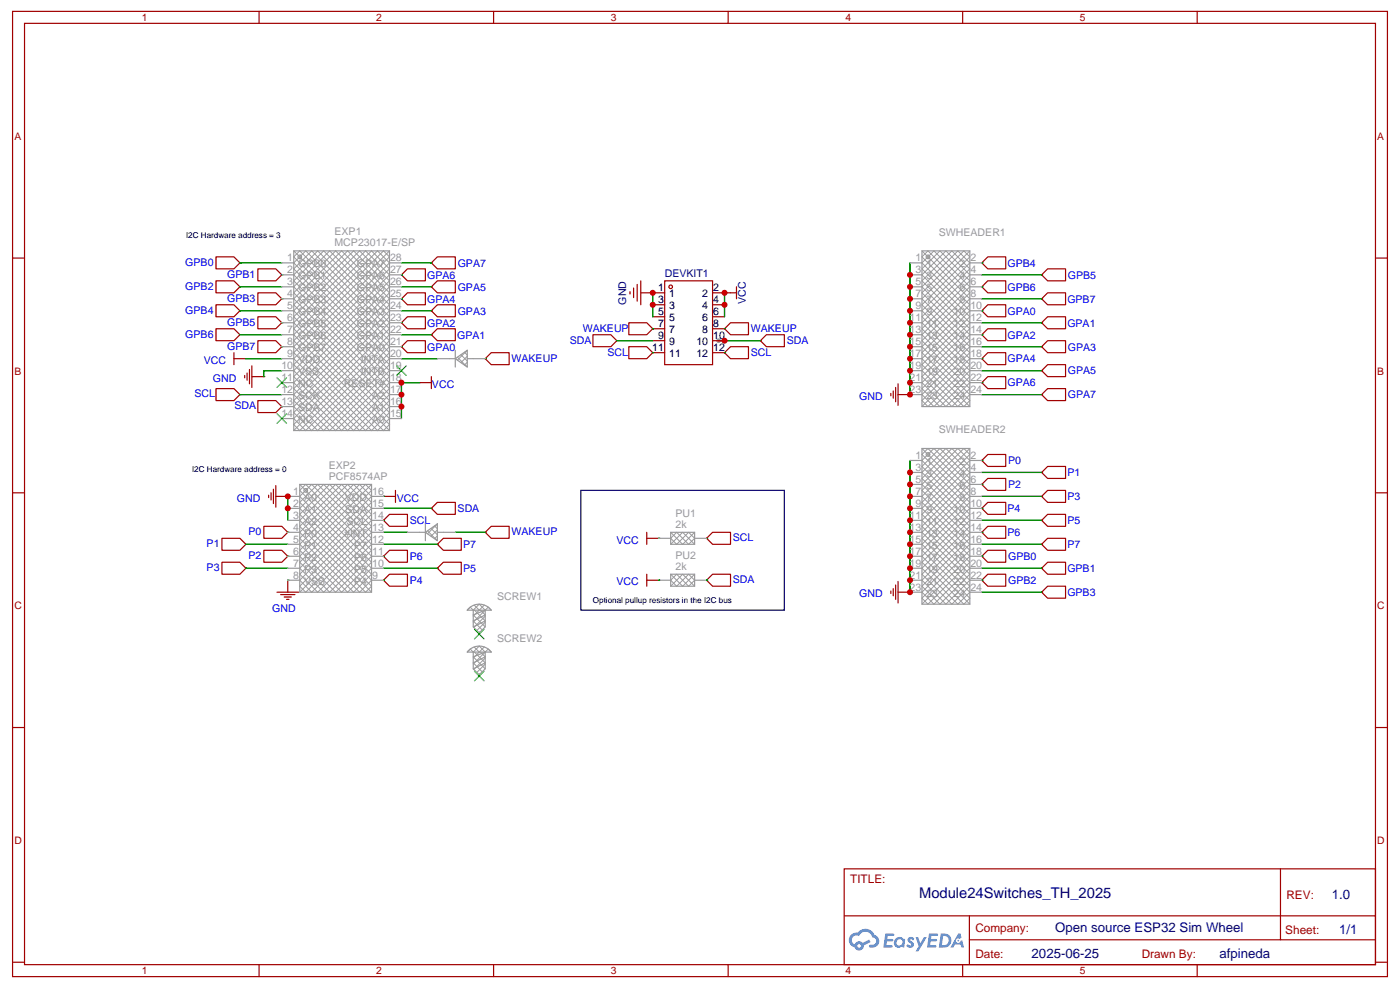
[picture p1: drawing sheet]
<svg xmlns="http://www.w3.org/2000/svg" width="297mm" height="210mm" viewBox="0 0 297 210" stroke-linecap="round" stroke-linejoin="round" font-family="sans-serif">
<circle cx="152.5" cy="72.3" r=".51" fill="#999"/>
<g fill="none" stroke="#a10000" stroke-width=".25">
<path d="M2.7 2.4h291.8v204.7h-291.8zM5.2 5h286.8v199.6h-286.8zM55 2.4v2.6M104.8 2.4v2.6M154.6 2.4v2.6M204.3 2.4v2.6M254.1 2.4v2.6M2.7 54.7h2.5M292 54.7h2.5M2.7 104.5h2.5M292 104.5h2.5M2.7 154.3h2.5"/>
<path d="M292 154.3h2.5M179.2 184.3h112.8v20.3h-112.8zM179.2 194.2h112.7M205.8 199.3h86.1M205.8 194.2v10.2M271.8 184.3v15M2.7 204.1h2.5M55 204.6v2.5M104.8 204.6v2.5M154.6 204.6v2.5M204.3 204.6v2.5M254.1 204.6v2.5"/>
<path d="M292 204.1h2.5"/>
</g>
<g fill="#5487ff">
<path d="M192.9 198.9l.5-.2 .4 .1 .3 .3-.3 .4a.33 .33 0 0 0-.2-.3 .33 .33 0 0 0-.4 .1v.1a.86 .86 0 0 1 .7 .7 .86 .86 0 0 1-.3 .8l-.6 .1-.6-.4 .3-.4 .5 .3 .2-.1v-.2a.88 .88 0 0 1-.5-1.3z"/>
<path d="M194.4 198.8h.5l.4 1.3 .8-1.3h.6l-1.8 3h-.5l.6-1.1z"/>
<path d="M187.9 198h1.7l.2 .1-.1 .4h-1.3l-.1 .6h1.1l.2 .3-.2 .3h-1.1l-.1 .8h1.2l.1 .2-.1 .2-1.9 .1z"/>
<path d="M197.2 198h1.7l.2 .1-.1 .4h-1.3l-.1 .6h1.1l.2 .3-.2 .3h-1.1l-.2 .8h1.2l.2 .2-.1 .2-1.9 .1z"/>
<path d="M203.4 198h.5l.2 .9-.4 .2a.5 .5 0 0 0-.8 .2 .5 .5 0 0 0 .4 .7 .5 .5 0 0 0 .6-.4l.3-.2 .4 1.6h-.5l-.2-.7h-1.2l-.3 .7h-.7z"/>
<path d="M199.7 198l-.4 3h.9a1.51 1.51 0 0 0 1.8-1.5 1.51 1.51 0 0 0-1.8-1.5zM200.2 198.5a1.02 1.02 0 0 1 1.2 1.2 1.02 1.02 0 0 1-1.5 .8z"/>
<path d="M190.2 199a1.11 1.11 0 0 0-.3 1.6 1.11 1.11 0 0 0 1.6 .2l.4 .2 .2-1.7-.4-.2a1.02 1.02 0 0 0-1.5-.1zM190.2 199.9a.7 .7 0 0 1 1.4 0 .7 .7 0 0 1-1.4 0z"/>
<path d="M180.7 198.3a1.58 1.58 0 0 0 .7 2.6 1.01 1.01 0 0 0 1.2 .7 1.01 1.01 0 0 0 .8-1.1l1.4-.7-.3-.5-1.4 .7a1.03 1.03 0 0 0-1.7 .3 1 1 0 0 1-.5-1.4 1 1 0 0 1 1.5-.3 1.49 1.49 0 0 1 1.5-1 1.49 1.49 0 0 1 1.3 1.2 .82 .82 0 0 1 .8 1.1 .82 .82 0 0 1-1.2 .5l-.3 .1v.3a1.4 1.4 0 0 0 2-.6 1.4 1.4 0 0 0-.9-1.9 2.19 2.19 0 0 0-3.7-.5l-.7 .1zM182 200.6a.4 .4 0 0 1 .8 0 .4 .4 0 0 1-.8 0z"/>
<circle cx="203.4" cy="199.5" r=".19"/>
</g>
<g fill="none" stroke="#a10000" stroke-width=".25">
<path d="M45.8 54.5h3.9l1.2 1.3-1.2 1.2h-3.9zM45.8 59.6h3.9l1.2 1.2-1.2 1.3h-3.9zM50.9 55.8h.1M54.7 57h3.8l1.3 1.3-1.3 1.3h-3.8zM59.8 58.3h.1M85.2 58.3h.1M86.5 57h3.8v2.6h-3.8l-1.3-1.3zM91.6 55.8l1.2-1.3h3.8v2.5h-3.8zM91.6 55.8h.1M136 59.6v5M141.1 59.6h10.2v17.7h-10.2zM208.4 55.8l1.3-1.3h3.8v2.5h-3.8z"/>
<path d="M208.4 55.8h.1M209.7 59.6h3.8v2.5h-3.8l-1.3-1.3zM221.1 58.3h.1M222.4 57h3.8v2.6h-3.8l-1.3-1.3zM45.8 64.6h3.9l1.2 1.3-1.2 1.3h-3.9zM45.8 69.7h3.9l1.2 1.3-1.2 1.3h-3.9zM49.7 76.1h2.5M49.7 74.8v2.5M50.9 60.8h.1M50.9 65.9h.1M50.9 71h.1M51.9 79.6v.5"/>
<path d="M52.2 76.1h.1M52.5 79.1v1.5M53 78.4v3M53.5 79.9h2.5M53.5 77.6v4.6M54.7 62.1h3.8l1.3 1.3-1.3 1.2h-3.8zM54.7 67.2h3.8l1.3 1.3-1.3 1.2h-3.8zM54.7 72.3h3.8l1.3 1.2-1.3 1.3h-3.8zM56 79.9h.1M59.8 63.4h.1M59.8 68.5h.1M59.8 73.5h.1"/>
<path d="M85.2 63.4h.1M85.2 68.5l1.3-1.3h3.8v2.5h-3.8zM85.2 68.5h.1M85.2 73.5h.1M86.5 62.1h3.8v2.5h-3.8l-1.3-1.2zM86.5 72.3h3.8v2.5h-3.8l-1.3-1.3zM91.6 60.8l1.2-1.2h3.8v2.5h-3.8zM91.6 60.8h.1M91.6 65.9l1.2-1.3h3.8v2.6h-3.8zM91.6 65.9h.1M91.6 71l1.2-1.3h3.8v2.6h-3.8zM91.6 71h.1"/>
<path d="M91.6 79.9v2.5M103 76.1l1.3-1.3h3.8v2.5h-3.8zM103 76.1h.1M125.9 71h3.8l1.2 1.3-1.2 1.2h-3.8zM130.9 72.3h.1M133.5 73.5h3.8l1.3 1.3-1.3 1.3h-3.8zM133.5 68.5h3.8l1.3 1.2-1.3 1.3h-3.8zM133.7 61.8v.6M134.5 61.1v2M135.3 60.3v3.6M136 62.1h5.1M138.6 74.8h.1"/>
<path d="M138.6 69.7h.1M138.6 74.8h2.5M138.6 64.6h2.5M138.6 72.3h2.5M138.6 67.2h2.5M138.6 69.7h2.5M151.3 62.1h5M151.3 74.8h2.5M151.3 64.6h2.5M151.3 72.3h2.5M151.3 67.2h2.5M151.3 69.7h2.5"/>
<path d="M153.8 74.8l1.3-1.3h3.8v2.6h-3.8zM153.8 74.8h.1M153.8 69.7h.1M155.1 68.5h3.8v2.5h-3.8l-1.3-1.3zM156.3 60.8v2.6M161.4 72.3l1.3-1.3h3.8v2.5h-3.8zM161.4 72.3h.1M208.4 60.8h.1M208.4 65.9h.1M208.4 71h.1M208.4 76.1h.1M209.7 64.6h3.8v2.6h-3.8l-1.3-1.3z"/>
<path d="M209.7 69.7h3.8v2.6h-3.8l-1.3-1.3zM209.7 74.8h3.8v2.5h-3.8l-1.3-1.2zM221.1 63.4h.1M221.1 68.5l1.3-1.3h3.8v2.5h-3.8zM221.1 68.5h.1M221.1 73.5h.1M221.1 78.6h.1M222.4 62.1h3.8v2.5h-3.8l-1.3-1.2zM222.4 72.3h3.8v2.5h-3.8l-1.3-1.3zM222.4 77.3h3.8v2.6h-3.8l-1.3-1.3zM45.8 82.4h3.9l1.2 1.3-1.2 1.3h-3.9zM50.9 83.7h.1"/>
<path d="M54.7 85h3.8l1.3 1.2-1.3 1.3h-3.8zM59.8 86.2h.1M89 81.2h.1M89 81.2h2.6M189.1 83.4v.5M189.6 82.9v1.6M190.1 82.2v3M190.6 83.7h2.6M190.6 81.4v4.6M193.2 83.7h.1M208.4 81.2l1.3-1.3h3.8v2.5h-3.8zM208.4 81.2h.1"/>
<path d="M208.4 97.7h.1M209.7 96.4h3.8v2.5h-3.8l-1.3-1.2zM221.1 83.7h.1M222.4 82.4h3.8v2.6h-3.8l-1.3-1.3zM47.1 114.2h3.8l1.3 1.2-1.3 1.3h-3.8zM47.1 119.3h3.8l1.3 1.2-1.3 1.3h-3.8zM52.2 115.4h.1M56 111.6h3.8l1.3 1.3-1.3 1.3h-3.8zM56 116.7h3.8l1.3 1.3-1.3 1.3h-3.8zM57 105v.5M57.5 104.5v1.5M58 103.8v3"/>
<path d="M58.5 105.3h2.6M58.5 103v4.6M61.1 105.3h.1M61.1 112.9h.1M61.1 118h.1M81.4 105.3h.1M81.4 118h.1M81.4 110.4h.1M81.4 105.3h2.5M82.7 116.7h3.8v2.6h-3.8l-1.3-1.3zM82.7 109.1h3.8v2.5h-3.8l-1.3-1.2zM83.9 104v2.6"/>
<path d="M91.6 107.8l1.2-1.2h3.8v2.5h-3.8zM91.6 107.8h.1M92.8 115.4h.1M94.1 119.3h3.8v2.5h-3.8l-1.3-1.3zM94.1 114.2h3.8v2.5h-3.8l-1.3-1.3zM103 112.9l1.3-1.3h3.8v2.6h-3.8zM103 112.9h.1M137.3 114.2h2.5M137.3 112.9v2.5M139.8 114.2h.1M150 114.2h.1M151.3 112.9h3.8v2.5h-3.8l-1.3-1.2z"/>
<path d="M208.4 102.7h.1M208.4 107.8h.1M208.4 112.9l1.3-1.3h3.8v2.6h-3.8zM208.4 112.9h.1M208.4 118h.1M209.7 101.5h3.8v2.5h-3.8l-1.3-1.3zM209.7 106.6h3.8v2.5h-3.8l-1.3-1.3zM209.7 116.7h3.8v2.6h-3.8l-1.3-1.3zM221.1 100.2l1.3-1.3h3.8v2.6h-3.8zM221.1 100.2h.1M221.1 105.3h.1M221.1 110.4h.1"/>
<path d="M221.1 115.4h.1M222.4 104h3.8v2.6h-3.8l-1.3-1.3zM222.4 109.1h3.8v2.5h-3.8l-1.3-1.2zM222.4 114.2h3.8v2.5h-3.8l-1.3-1.3zM222.4 119.3h3.8v2.5h-3.8l-1.3-1.3zM52.2 120.5h.1M58.8 125.6h4.6M59.6 126.1h3M60.3 126.6h1.5M60.8 127.1h.5M61.1 123.1h.1M61.1 123.1v2.5"/>
<path d="M81.4 123.1h.1M82.7 121.8h3.8v2.5h-3.8l-1.3-1.2zM92.8 120.5h.1M137.3 121.8v2.5M137.3 123.1h2.5M139.8 123.1h.1M150 123.1h.1M151.3 121.8h3.8v2.5h-3.8l-1.3-1.2zM189.1 125.3v.6M189.6 124.8v1.6M190.1 124.1v3M190.6 125.6h2.6"/>
<path d="M190.6 123.3v4.6M193.2 125.6h.1M208.4 123.1h.1M209.7 121.8h3.8v2.5h-3.8l-1.3-1.2zM221.1 120.5h.1M221.1 125.6h.1M222.4 124.3h3.8v2.6h-3.8l-1.3-1.3z"/>
<circle cx="142.4" cy="60.8" r=".38"/>
</g>
<path d="M123.3 104h43.2v25.4h-43.2z" fill="none" stroke="#000" stroke-width=".25"/>
<g fill="none" stroke="#008700" stroke-width=".25">
<path d="M50.9 55.8h8.9M59.8 58.3h.1M85.2 58.3h.1M85.2 55.8h6.4M193.2 55.8v27.9M208.4 55.8h.1M208.4 58.3h12.7M50.9 60.8h8.9M50.9 65.9h8.9M50.9 71h8.9M52.2 76.1h7.6M59.8 63.4h.1"/>
<path d="M59.8 68.5h.1M59.8 73.5h.1M59.8 78.6h-3.8v1.3M85.2 73.5h.1M85.2 68.5h.1M85.2 63.4h.1M85.2 60.8h6.4M85.2 65.9h6.4M85.2 71h6.4M85.2 76.1h7.6M103 76.1h.1M130.9 72.3h7.7"/>
<path d="M138.6 74.8h.1M138.6 69.7h.1M138.6 62.1v5.1M152.5 72.3h8.9M153.8 74.8h.1M153.8 69.7h.1M153.8 62.1v5.1M208.4 76.1h.1M208.4 71h.1M208.4 65.9h.1M208.4 60.8h.1M208.4 78.6h12.7"/>
<path d="M208.4 63.4h12.7M208.4 68.5h12.7M208.4 73.5h12.7M50.9 83.7h8.9M59.8 86.2h.1M89 81.2h-3.8v7.6M193.2 97.7v27.9M208.4 81.2h.1M208.4 97.7h.1M208.4 83.7h12.7M52.2 115.4h8.9M61.1 118h.1"/>
<path d="M61.1 112.9h.1M61.1 105.3v5.1M81.4 105.3h.1M81.4 110.4h.1M81.4 118h.1M81.4 115.4h11.4M81.4 112.9h5.1M81.4 107.8h10.2M96.6 112.9h6.4M139.8 114.2h.1M150 114.2h.1M208.4 118h.1"/>
<path d="M208.4 112.9h.1M208.4 107.8h.1M208.4 102.7h.1M208.4 115.4h12.7M208.4 100.2h12.7M208.4 105.3h12.7M208.4 110.4h12.7M52.2 120.5h8.9M61.1 123.1h.1M81.4 123.1h.1M81.4 120.5h11.4M139.8 123.1h.1"/>
<path d="M150 123.1h.1M208.4 123.1h.1M208.4 120.5h12.7M208.4 125.6h12.7"/>
</g>
<g fill="none" stroke="#999" stroke-width=".25">
<path d="M59.8 55.8h2.6M59.8 58.3h2.6M62.4 53.2h20.3v38.1h-20.3zM82.7 55.8h2.5M82.7 58.3h2.5M193.2 55.8h2.5M193.2 58.3h2.5M195.7 53.2h10.2v33h-10.2zM205.9 55.8h2.5M205.9 58.3h2.5M59.8 60.8h2.6M59.8 63.4h2.6"/>
<path d="M59.8 65.9h2.6M59.8 68.5h2.6M59.8 71h2.6M59.8 73.5h2.6M59.8 76.1h2.6M59.8 78.6h2.6M82.7 60.8h2.5M82.7 63.4h2.5M82.7 65.9h2.5M82.7 68.5h2.5M82.7 71h2.5M82.7 73.5h2.5"/>
<path d="M82.7 76.1h2.5M82.7 78.6h2.5M92.8 76.1h3.8M96.6 76.1l2.6-1.8v3.6zM96.6 74.3v3.6M99.2 76.1h3.8M193.2 60.8h2.5M193.2 63.4h2.5M193.2 65.9h2.5M193.2 68.5h2.5M193.2 71h2.5M193.2 73.5h2.5"/>
<path d="M193.2 76.1h2.5M193.2 78.6h2.5M205.9 60.8h2.5M205.9 63.4h2.5M205.9 65.9h2.5M205.9 68.5h2.5M205.9 71h2.5M205.9 73.5h2.5M205.9 76.1h2.5M205.9 78.6h2.5M59.8 81.2h2.6M59.8 83.7h2.6"/>
<path d="M59.8 86.2h2.6M59.8 88.8h2.6M82.7 81.2h2.5M82.7 83.7h2.5M82.7 86.2h2.5M82.7 88.8h2.5M193.2 81.2h2.5M193.2 83.7h2.5M193.2 97.7h2.5M195.7 95.1h10.2v33h-10.2zM205.9 81.2h2.5M205.9 83.7h2.5"/>
<path d="M205.9 97.7h2.5M61.1 105.3h2.5M61.1 107.8h2.5M61.1 110.4h2.5M61.1 112.9h2.5M61.1 115.4h2.5M61.1 118h2.5M63.6 102.7h15.3v22.9h-15.3zM78.9 105.3h2.5M78.9 107.8h2.5M78.9 110.4h2.5M78.9 112.9h2.5"/>
<path d="M78.9 115.4h2.5M78.9 118h2.5M86.5 112.9h3.8M90.3 112.9l2.5-1.8v3.6zM90.3 111.1v3.6M92.8 112.9h3.8M139.8 114.2h2.6M142.4 112.9h5v2.5h-5zM147.4 114.2h2.6M193.2 105.3h2.5M193.2 107.8h2.5M193.2 110.4h2.5"/>
<path d="M193.2 112.9h2.5M193.2 115.4h2.5M193.2 118h2.5M193.2 100.2h2.5M193.2 102.7h2.5M205.9 105.3h2.5M205.9 107.8h2.5M205.9 110.4h2.5M205.9 112.9h2.5M205.9 115.4h2.5M205.9 118h2.5M205.9 100.2h2.5"/>
<path d="M205.9 102.7h2.5M61.1 120.5h2.5M61.1 123.1h2.5M78.9 120.5h2.5M78.9 123.1h2.5M99.6 128.9a3.2 3.2 0 0 1 4.7 .5h-5.1zM99.6 137.8a3.2 3.2 0 0 1 4.7 .5h-5.1zM100.5 129.4v3.6l1.2 1.2 1.3-1.2v-3.6l-2.5 1M100.5 138.3v3.6l1.2 1.2 1.3-1.2v-3.6l-2.5 1M101.7 134v.5M103 130.4l-2.5 1.3M103 131.7l-2.5 1.3"/>
<path d="M103 139.3l-2.5 1.3M139.8 123.1h2.6M142.4 121.8h5v2.5h-5zM147.4 123.1h2.6M193.2 120.5h2.5M193.2 123.1h2.5M193.2 125.6h2.5M205.9 120.5h2.5M205.9 123.1h2.5M205.9 125.6h2.5M101.7 142.9v.5M103 140.6l-2.5 1.3"/>
<circle cx="63.6" cy="54.5" r=".38"/>
<circle cx="197" cy="54.5" r=".38"/>
<circle cx="197" cy="96.4" r=".38"/>
<circle cx="64.9" cy="104" r=".38"/>
</g>
<g fill="none" stroke="#999" stroke-width=".21">
<path d="M62.4 53.2l20.3 20.3-17.8 17.8-2.5-2.5 20.3-20.3-15.3-15.3-5 5.1 20.3 20.3-12.7 12.7-7.6-7.6 20.3-20.3-10.2-10.2-10.1 10.2 20.3 20.3-7.6 7.6-12.7-12.7 20.3-20.3-5.1-5.1-15.2 15.3 20.3 20.3-2.6 2.5-17.7-17.8 20.3-20.3M63.6 53.2l-1.2 1.3 20.3 20.3-16.5 16.5-3.8-3.8 20.3-20.3-14-14-6.3 6.4 20.3 20.3-11.5 11.4-8.8-8.9 20.3-20.3-8.9-8.9-11.4 11.4 20.3 20.4-6.4 6.3-13.9-14 20.3-20.3-3.8-3.8-16.5 16.5 20.3 20.3-1.3 1.3-19-19 19-19.1 1.3 1.3-20.3 20.3 16.5 16.5 3.8-3.8-20.3-20.3 13.9-14 6.4 6.4-20.3 20.3 11.4 11.4 8.9-8.9-20.3-20.3 8.8-8.9 11.5 11.4-20.3 20.4 6.3 6.3 14-14-20.3-20.3 3.8-3.8 16.5 16.5-20.3 20.3 1.2 1.3 19.1-19zM63.8 54.1l.2 .2M64 54.6l-.2 .2M195.7 53.2l10.2 10.2-10.2 10.1 10.2 10.2-2.6 2.5-7.6-7.6 10.2-10.1-10.2-10.2 5.1-5.1 5.1 5.1-10.2 10.2 10.2 10.1-7.7 7.6-2.5-2.5 10.2-10.2-10.2-10.1 10.2-10.2M197 53.2l8.9 8.9-10.2 10.2 10.2 10.1-3.8 3.8-6.4-6.3 10.2-10.2-10.2-10.1 6.4-6.4 3.8 3.8-10.2 10.2 10.2 10.1-8.9 8.9-1.3-1.2 10.2-10.2-10.2-10.2 10.2-10.1-1.3-1.3-8.9 8.9 10.2 10.2-10.2 10.1 3.8 3.8 6.4-6.3-10.2-10.2 10.2-10.1-6.4-6.4-3.8 3.8 10.2 10.2-10.2 10.1 8.9 8.9 1.3-1.2-10.2-10.2 10.2-10.2-10.2-10.1zM197.1 54.1l.2 .2M197.3 54.6l-.2 .2M97.1 75.8l2.1 2.1M97.8 75.2l1.4 1.4M98.6 74.7l.6 .6M99.2 74.3l-2.1 2.1"/>
<path d="M99.2 75.6l-1.4 1.3M99.2 76.8l-.6 .6M62.4 91.3l20.3-20.3-17.8-17.8-2.5 2.6 20.3 20.3-15.3 15.2-5-5.1 20.3-20.3-12.7-12.7-7.6 7.6 20.3 20.4-10.2 10.1-10.1-10.1 20.3-20.4-7.6-7.6-12.7 12.7 20.3 20.3-5.1 5.1-15.2-15.2 20.3-20.3-2.6-2.6-17.7 17.8 20.3 20.3M195.7 86.2l10.2-10.1-10.2-10.2 10.2-10.1-2.6-2.6-7.6 7.6 10.2 10.2-10.2 10.2 5.1 5 5.1-5-10.2-10.2 10.2-10.2-7.7-7.6-2.5 2.6 10.2 10.1-10.2 10.2 10.2 10.1M195.7 95.1l10.2 10.2-10.2 10.1 10.2 10.2-2.6 2.5-7.6-7.6 10.2-10.1-10.2-10.2 5.1-5.1 5.1 5.1-10.2 10.2 10.2 10.1-7.7 7.6-2.5-2.5 10.2-10.2-10.2-10.1 10.2-10.2M197 95.1l-1.3 1.3 10.2 10.2-10.2 10.1 10.2 10.2-1.3 1.2-8.9-8.8 10.2-10.2-10.2-10.2 3.8-3.8 6.4 6.4-10.2 10.1 10.2 10.2-6.4 6.3-3.8-3.8 10.2-10.1-10.2-10.2 8.9-8.9 1.3 1.3-10.2 10.2 10.2 10.1-10.2 10.2 1.3 1.2 8.9-8.8-10.2-10.2 10.2-10.2-3.8-3.8-6.4 6.4 10.2 10.1-10.2 10.2 6.4 6.3 3.8-3.8-10.2-10.1 10.2-10.2zM197.1 96l.2 .2M197.3 96.6l-.2 .1M63.6 104l1.3-1.3 14 14-8.9 8.9-6.4-6.3 15.3-15.3-1.3-1.3-14 14 8.9 8.9 6.4-6.3zM63.6 105.3l2.6-2.6 12.7 12.7-10.2 10.2-5.1-5.1 15.3-15.2-2.6-2.6-12.7 12.7 10.2 10.2 5.1-5.1zM63.6 106.6l15.3 15.2-3.8 3.8-11.5-11.4 11.5-11.5 3.8 3.9-15.3 15.2 3.8 3.8 11.5-11.4-11.5-11.5zM63.6 107.8l15.3 15.3-2.6 2.5-12.7-12.7 10.2-10.2 5.1 5.1-15.3 15.3 2.6 2.5 12.7-12.7-10.2-10.2z"/>
<path d="M63.6 109.1l6.4-6.4 8.9 8.9-14 14-1.3-1.3 15.3-15.2-6.4-6.4-8.9 8.9 14 14 1.3-1.3zM63.6 102.7l15.3 15.3-7.7 7.6-7.6-7.6 15.3-15.3M65.1 103.7l.1 .1M65.2 104.2l-.1 .2M90.7 112.6l2.1 2.1M91.5 112.1l1.3 1.3M92.2 111.5l.6 .6M92.8 111.1l-2.1 2.1M92.8 112.4l-1.3 1.3M92.8 113.7l-.6 .6M142.4 115.4l2.5-2.5 2.5 2.5M142.4 112.9l2.5 2.5 2.5-2.5"/>
<path d="M143.6 112.9l-1.2 1.3 1.2 1.2 2.6-2.5 1.2 1.3-1.2 1.2zM63.6 125.6l15.3-15.2-7.7-7.7-7.6 7.7 15.3 15.2M99.2 129.4l.6-.6 .7 .6 1.2-1.3 1.3 1.3M99.2 138.3l.6-.6 .7 .6 1.2-1.3 1.3 1.3M100.5 131.7l1.9 1.9M100.5 130.4l2.5 2.6M100.5 139.3l2.5 2.6M100.6 128.3l1.1 1.1M100.6 137.2l1.1 1.1M100.7 129.4l2.3 2.3M100.7 138.3l2.3 2.3M102 129.4l1 1"/>
<path d="M102 138.3l1 1M102.8 128.3l-2.3 2.4M102.8 137.2l-2.3 2.4M103 130.7l-2.4 2.4M103 132l-1.8 1.7M103 139.6l-2.4 2.4M104.3 129.4l-.7-.6-3.1 3.2M104.3 138.3l-.7-.6-3.1 3.1M142.4 123.1l1.2-1.3 2.6 2.5 1.2-1.2-1.2-1.3-2.6 2.5zM142.4 124.3l2.5-2.5 2.5 2.5M142.4 121.8l2.5 2.5 2.5-2.5M195.7 128.1l10.2-10.1-10.2-10.2 10.2-10.1-2.6-2.6-7.6 7.6 10.2 10.2-10.2 10.2 5.1 5 5.1-5-10.2-10.2 10.2-10.2-7.7-7.6-2.5 2.6 10.2 10.1-10.2 10.2 10.2 10.1"/>
<path d="M100.5 140.6l1.9 1.9M103 140.8l-1.8 1.8"/>
</g>
<path d="M84.2 77.6l2 2M86.2 77.6l-2 2M58.8 80.1l2 2.1M58.8 87.8l2 2M60.8 80.1l-2 2.1M60.8 87.8l-2 2M100.7 133.5l2 2M102.7 133.5l-2 2M100.7 142.4l2 2M102.7 142.4l-2 2" fill="none" stroke="#3c3" stroke-width=".25"/>
<g fill="#c00">
<circle cx="85.2" cy="81.2" r=".63"/>
<circle cx="85.2" cy="83.7" r=".63"/>
<circle cx="85.2" cy="86.2" r=".63"/>
<circle cx="61.1" cy="107.8" r=".63"/>
<circle cx="61.1" cy="105.3" r=".63"/>
<circle cx="193.2" cy="81.2" r=".63"/>
<circle cx="193.2" cy="83.7" r=".63"/>
<circle cx="193.2" cy="78.6" r=".63"/>
<circle cx="193.2" cy="76.1" r=".63"/>
<circle cx="193.2" cy="73.5" r=".63"/>
<circle cx="193.2" cy="71" r=".63"/>
<circle cx="193.2" cy="68.5" r=".63"/>
<circle cx="193.2" cy="65.9" r=".63"/>
<circle cx="193.2" cy="63.4" r=".63"/>
<circle cx="193.2" cy="60.8" r=".63"/>
<circle cx="193.2" cy="58.3" r=".63"/>
<circle cx="193.2" cy="123.1" r=".63"/>
<circle cx="193.2" cy="125.6" r=".63"/>
<circle cx="193.2" cy="120.5" r=".63"/>
<circle cx="193.2" cy="118" r=".63"/>
<circle cx="193.2" cy="115.4" r=".63"/>
<circle cx="193.2" cy="112.9" r=".63"/>
<circle cx="193.2" cy="110.4" r=".63"/>
<circle cx="193.2" cy="107.8" r=".63"/>
<circle cx="193.2" cy="105.3" r=".63"/>
<circle cx="193.2" cy="102.7" r=".63"/>
<circle cx="193.2" cy="100.2" r=".63"/>
<circle cx="153.8" cy="72.3" r=".63"/>
<circle cx="138.6" cy="62.1" r=".63"/>
<circle cx="138.6" cy="64.6" r=".63"/>
<circle cx="153.8" cy="62.1" r=".63"/>
<circle cx="153.8" cy="64.6" r=".63"/>
</g>
<text font-size="3.1" fill="#000080" x="195.1" y="190.5">Module24Switches_TH_2025</text>
<g font-size="2.8" fill="#000080">
<text x="282.7" y="190.7">1.0</text>
<text x="224" y="197.6">Open source ESP32 Sim Wheel</text>
<text x="219" y="203.2">2025-06-25</text>
<text x="258.9" y="203.2">afpineda</text>
<text x="284.3" y="198.1">1/1</text>
</g>
<g font-size="2.5" fill="#a00000">
<text x="180.5" y="187.4">TITLE:</text>
<text x="273.1" y="190.7">REV:</text>
<text x="207" y="197.6">Company:</text>
<text x="207" y="203.1">Date:</text>
<text x="242.3" y="203.2">Drawn By:</text>
<text x="272.8" y="198">Sheet:</text>
</g>
<g font-size="2.2" fill="#a00000">
<text x="30.1" y="4.4">1</text>
<text x="79.9" y="4.4">2</text>
<text x="129.7" y="4.4">3</text>
<text x="179.5" y="4.4">4</text>
<text x="229.2" y="4.4">5</text>
<text x="3" y="29.7">A</text>
<text x="292.4" y="29.7">A</text>
<text x="3" y="79.4">B</text>
<text x="292.4" y="79.4">B</text>
<text x="3" y="129.2">C</text>
<text x="292.4" y="129.2">C</text>
<text x="3" y="179">D</text>
<text x="292.4" y="179">D</text>
<text x="30.1" y="206.6">1</text>
<text x="79.9" y="206.6">2</text>
<text x="129.7" y="206.6">3</text>
<text x="179.5" y="206.6">4</text>
<text x="229.2" y="206.6">5</text>
</g>
<g font-size="2.2" fill="#999">
<text x="71" y="49.9">EXP1</text>
<text x="71" y="52.2">MCP23017-E/SP</text>
<text x="199.3" y="50">SWHEADER1</text>
<text x="61" y="55.4">1</text>
<text x="61" y="58">2</text>
<text x="63.3" y="56.7">GPB0</text>
<text x="63.3" y="59.3">GPB1</text>
<text x="75.7" y="59.3">GPA6</text>
<text x="75.7" y="56.7">GPA7</text>
<text x="82.8" y="58">27</text>
<text x="82.8" y="55.4">28</text>
<text x="194.3" y="55.4">1</text>
<text x="194.3" y="58">3</text>
<text x="196.6" y="56.7">1</text>
<text x="196.6" y="59.3">3</text>
<text x="203.7" y="59.3">4</text>
<text x="203.7" y="56.7">2</text>
<text x="206" y="58">4</text>
<text x="206" y="55.4">2</text>
<text x="61" y="60.5">3</text>
<text x="61" y="63.1">4</text>
<text x="61" y="65.6">5</text>
<text x="63.3" y="61.8">GPB2</text>
<text x="63.3" y="64.3">GPB3</text>
<text x="75.7" y="64.3">GPA4</text>
<text x="75.7" y="61.8">GPA5</text>
<text x="82.8" y="65.6">24</text>
<text x="82.8" y="63.1">25</text>
<text x="82.8" y="60.5">26</text>
<text x="194.3" y="60.5">5</text>
<text x="194.3" y="63.1">7</text>
<text x="194.3" y="65.6">9</text>
<text x="196.6" y="61.8">5</text>
<text x="196.6" y="64.3">7</text>
<text x="203.7" y="64.3">8</text>
<text x="203.7" y="61.8">6</text>
<text x="206" y="65.6">10</text>
<text x="206" y="63.1">8</text>
<text x="206" y="60.5">6</text>
<text x="61" y="68.1">6</text>
<text x="61" y="70.7">7</text>
<text x="63.3" y="66.9">GPB4</text>
<text x="63.3" y="69.4">GPB5</text>
<text x="63.3" y="72">GPB6</text>
<text x="75.7" y="72">GPA1</text>
<text x="75.7" y="69.4">GPA2</text>
<text x="75.7" y="66.9">GPA3</text>
<text x="82.8" y="70.7">22</text>
<text x="82.8" y="68.1">23</text>
<text x="193.1" y="68.1">11</text>
<text x="193.1" y="70.7">13</text>
<text x="196.6" y="66.9">9</text>
<text x="196.6" y="69.4">11</text>
<text x="196.6" y="72">13</text>
<text x="202.4" y="72">14</text>
<text x="202.4" y="69.4">12</text>
<text x="202.4" y="66.9">10</text>
<text x="206" y="70.7">14</text>
<text x="206" y="68.1">12</text>
<text x="61" y="73.2">8</text>
<text x="61" y="75.8">9</text>
<text x="63.3" y="74.5">GPB7</text>
<text x="63.3" y="77">VDD</text>
<text x="75.7" y="74.5">GPA0</text>
<text x="76.6" y="77">INTA</text>
<text x="82.8" y="75.8">20</text>
<text x="82.8" y="73.2">21</text>
<text x="193.1" y="73.2">15</text>
<text x="193.1" y="75.8">17</text>
<text x="196.6" y="74.5">15</text>
<text x="196.6" y="77">17</text>
<text x="202.4" y="77">18</text>
<text x="202.4" y="74.5">16</text>
<text x="206" y="75.8">18</text>
<text x="206" y="73.2">16</text>
<text x="59.7" y="78.3">10</text>
<text x="59.7" y="80.8">11</text>
<text x="59.7" y="83.4">12</text>
<text x="63.3" y="79.6">VSS</text>
<text x="63.3" y="82.1">NC</text>
<text x="73" y="82.1">RESET#</text>
<text x="76.6" y="79.6">INTB</text>
<text x="82.8" y="83.4">17</text>
<text x="82.8" y="80.8">18</text>
<text x="82.8" y="78.3">19</text>
<text x="193.1" y="78.3">19</text>
<text x="193.1" y="80.8">21</text>
<text x="193.1" y="83.4">23</text>
<text x="196.6" y="79.6">19</text>
<text x="196.6" y="82.1">21</text>
<text x="202.4" y="82.1">22</text>
<text x="202.4" y="79.6">20</text>
<text x="206" y="83.4">24</text>
<text x="206" y="80.8">22</text>
<text x="206" y="78.3">20</text>
<text x="59.7" y="85.9">13</text>
<text x="59.7" y="88.5">14</text>
<text x="63.3" y="84.7">SCK</text>
<text x="63.3" y="87.2">SDA</text>
<text x="63.3" y="89.7">NC</text>
<text x="79" y="89.7">A0</text>
<text x="79" y="87.2">A1</text>
<text x="79" y="84.7">A2</text>
<text x="82.8" y="88.5">15</text>
<text x="82.8" y="85.9">16</text>
<text x="196.6" y="84.7">23</text>
<text x="202.4" y="84.7">24</text>
<text x="199.3" y="91.9">SWHEADER2</text>
<text x="69.8" y="99.4">EXP2</text>
<text x="69.8" y="101.7">PCF8574AP</text>
<text x="194.3" y="97.4">1</text>
<text x="194.3" y="99.9">3</text>
<text x="196.6" y="98.6">1</text>
<text x="196.6" y="101.2">3</text>
<text x="203.7" y="101.2">4</text>
<text x="203.7" y="98.6">2</text>
<text x="206" y="99.9">4</text>
<text x="206" y="97.4">2</text>
<text x="62.2" y="107.5">2</text>
<text x="62.2" y="105">1</text>
<text x="64.6" y="106.2">A0</text>
<text x="73.2" y="106.2">VDD</text>
<text x="79" y="105">16</text>
<text x="79" y="107.5">15</text>
<text x="194.3" y="102.4">5</text>
<text x="194.3" y="105">7</text>
<text x="194.3" y="107.5">9</text>
<text x="196.6" y="103.7">5</text>
<text x="196.6" y="106.2">7</text>
<text x="203.7" y="106.2">8</text>
<text x="203.7" y="103.7">6</text>
<text x="206" y="107.5">10</text>
<text x="206" y="105">8</text>
<text x="206" y="102.4">6</text>
<text x="62.2" y="112.6">4</text>
<text x="62.2" y="110.1">3</text>
<text x="64.6" y="113.9">P0</text>
<text x="64.6" y="111.3">A2</text>
<text x="64.6" y="108.8">A1</text>
<text x="73.1" y="113.9">#INT</text>
<text x="73.3" y="108.8">SDA</text>
<text x="73.6" y="111.3">SCL</text>
<text x="79" y="110.1">14</text>
<text x="79" y="112.6">13</text>
<text x="143.4" y="109.7">PU1</text>
<text x="143.4" y="111.9">2k</text>
<text x="193.1" y="110.1">11</text>
<text x="193.1" y="112.6">13</text>
<text x="196.6" y="108.8">9</text>
<text x="196.6" y="111.3">11</text>
<text x="196.6" y="113.9">13</text>
<text x="202.4" y="113.9">14</text>
<text x="202.4" y="111.3">12</text>
<text x="202.4" y="108.8">10</text>
<text x="206" y="112.6">14</text>
<text x="206" y="110.1">12</text>
<text x="62.2" y="117.7">6</text>
<text x="62.2" y="115.1">5</text>
<text x="64.6" y="118.9">P2</text>
<text x="64.6" y="116.4">P1</text>
<text x="75.2" y="116.4">P7</text>
<text x="75.2" y="118.9">P6</text>
<text x="79" y="115.1">12</text>
<text x="79" y="117.7">11</text>
<text x="143.4" y="118.6">PU2</text>
<text x="193.1" y="115.1">15</text>
<text x="193.1" y="117.7">17</text>
<text x="196.6" y="116.4">15</text>
<text x="196.6" y="118.9">17</text>
<text x="202.4" y="118.9">18</text>
<text x="202.4" y="116.4">16</text>
<text x="206" y="117.7">18</text>
<text x="206" y="115.1">16</text>
<text x="62.2" y="122.8">8</text>
<text x="62.2" y="120.2">7</text>
<text x="64.6" y="124">VSS</text>
<text x="64.6" y="121.5">P3</text>
<text x="75.2" y="121.5">P5</text>
<text x="75.2" y="124">P4</text>
<text x="79" y="120.2">10</text>
<text x="79" y="122.8">9</text>
<text x="143.4" y="120.8">2k</text>
<text x="193.1" y="120.2">19</text>
<text x="193.1" y="122.8">21</text>
<text x="193.1" y="125.3">23</text>
<text x="196.6" y="121.5">19</text>
<text x="196.6" y="124">21</text>
<text x="202.4" y="124">22</text>
<text x="202.4" y="121.5">20</text>
<text x="206" y="125.3">24</text>
<text x="206" y="122.8">22</text>
<text x="206" y="120.2">20</text>
<text x="105.5" y="127.3">SCREW1</text>
<text x="196.6" y="126.6">23</text>
<text x="202.4" y="126.6">24</text>
<text x="105.5" y="136.2">SCREW2</text>
</g>
<g font-size="2.2" fill="#00f">
<text x="39.3" y="56.4">GPB0</text>
<text x="48.2" y="58.9">GPB1</text>
<text x="90.7" y="59.1">GPA6</text>
<text x="97.2" y="56.6">GPA7</text>
<text x="213.9" y="56.6">GPB4</text>
<text x="226.7" y="59.1">GPB5</text>
<text x="39.3" y="61.5">GPB2</text>
<text x="48.2" y="64">GPB3</text>
<text x="90.7" y="64.2">GPA4</text>
<text x="97.2" y="61.6">GPA5</text>
<text x="213.9" y="61.6">GPB6</text>
<text x="226.6" y="64.2">GPB7</text>
<text x="39.3" y="66.6">GPB4</text>
<text x="39.3" y="71.6">GPB6</text>
<text x="48.2" y="69.1">GPB5</text>
<text x="90.7" y="69.3">GPA2</text>
<text x="97" y="71.8">GPA1</text>
<text x="97.2" y="66.7">GPA3</text>
<text x="123.7" y="70.4">WAKEUP</text>
<text x="159.4" y="70.3">WAKEUP</text>
<text x="213.9" y="66.7">GPA0</text>
<text x="213.9" y="71.8">GPA2</text>
<text x="226.6" y="69.3">GPA1</text>
<text x="43.2" y="77.2">VCC</text>
<text x="48.2" y="74.2">GPB7</text>
<text x="90.7" y="74.3">GPA0</text>
<text x="108.6" y="76.7">WAKEUP</text>
<text x="120.9" y="72.9">SDA</text>
<text x="128.9" y="75.4">SCL</text>
<text x="159.4" y="75.5">SCL</text>
<text x="167" y="72.9">SDA</text>
<text x="213.9" y="76.9">GPA4</text>
<text x="226.7" y="74.3">GPA3</text>
<text x="45.2" y="81">GND</text>
<text x="91.7" y="82.3">VCC</text>
<text x="213.9" y="82">GPA6</text>
<text x="226.7" y="79.4">GPA5</text>
<text x="41.3" y="84.3">SCL</text>
<text x="49.8" y="86.8">SDA</text>
<text x="182.4" y="84.8">GND</text>
<text x="226.7" y="84.5">GPA7</text>
<text x="214" y="98.5">P0</text>
<text x="226.6" y="101">P1</text>
<text x="50.3" y="106.4">GND</text>
<text x="84.2" y="106.4">VCC</text>
<text x="214" y="103.6">P2</text>
<text x="226.6" y="106.1">P3</text>
<text x="52.7" y="113.6">P0</text>
<text x="87" y="111">SCL</text>
<text x="97.1" y="108.5">SDA</text>
<text x="108.6" y="113.5">WAKEUP</text>
<text x="213.9" y="108.6">P4</text>
<text x="213.9" y="113.7">P6</text>
<text x="226.6" y="111.2">P5</text>
<text x="43.9" y="116.1">P1</text>
<text x="52.7" y="118.6">P2</text>
<text x="87" y="118.8">P6</text>
<text x="98.3" y="116.3">P7</text>
<text x="130.9" y="115.3">VCC</text>
<text x="155.6" y="114.8">SCL</text>
<text x="214" y="118.8">GPB0</text>
<text x="226.6" y="116.3">P7</text>
<text x="43.9" y="121.2">P3</text>
<text x="87" y="123.9">P4</text>
<text x="98.3" y="121.3">P5</text>
<text x="130.9" y="124.2">VCC</text>
<text x="155.6" y="123.7">SDA</text>
<text x="214" y="123.9">GPB2</text>
<text x="226.6" y="121.3">GPB1</text>
<text x="57.8" y="129.8">GND</text>
<text x="182.4" y="126.7">GND</text>
<text x="226.6" y="126.4">GPB3</text>
</g>
<g font-size="2.2" fill="#000080">
<text x="141.1" y="58.8">DEVKIT1</text>
<text x="132.9" y="64.6" transform="rotate(-90 132.9 64.6)">GND</text>
<text x="158.3" y="64.5" transform="rotate(-90 158.3 64.5)">VCC</text>
</g>
<g font-size="2.2">
<text x="139.7" y="61.8">1</text>
<text x="139.7" y="64.3">3</text>
<text x="142" y="63.1">1</text>
<text x="142" y="65.6">3</text>
<text x="149.1" y="65.6">4</text>
<text x="149.1" y="63.1">2</text>
<text x="151.4" y="64.3">4</text>
<text x="151.4" y="61.8">2</text>
<text x="139.7" y="66.9">5</text>
<text x="139.7" y="69.4">7</text>
<text x="139.7" y="72">9</text>
<text x="142" y="68.1">5</text>
<text x="142" y="70.7">7</text>
<text x="149.1" y="70.7">8</text>
<text x="149.1" y="68.1">6</text>
<text x="151.4" y="72">10</text>
<text x="151.4" y="69.4">8</text>
<text x="151.4" y="66.9">6</text>
<text x="138.5" y="74.5">11</text>
<text x="142" y="73.2">9</text>
<text x="142" y="75.8">11</text>
<text x="147.8" y="75.8">12</text>
<text x="147.8" y="73.2">10</text>
<text x="151.4" y="74.5">12</text>
</g>
<g font-size="1.7">
<text x="39.5" y="50.5">I2C Hardware address = 3</text>
<text x="40.8" y="100.1">I2C Hardware address = 0</text>
<text x="125.9" y="128">Optional pullup resistors in the I2C bus</text>
</g>
</svg>
